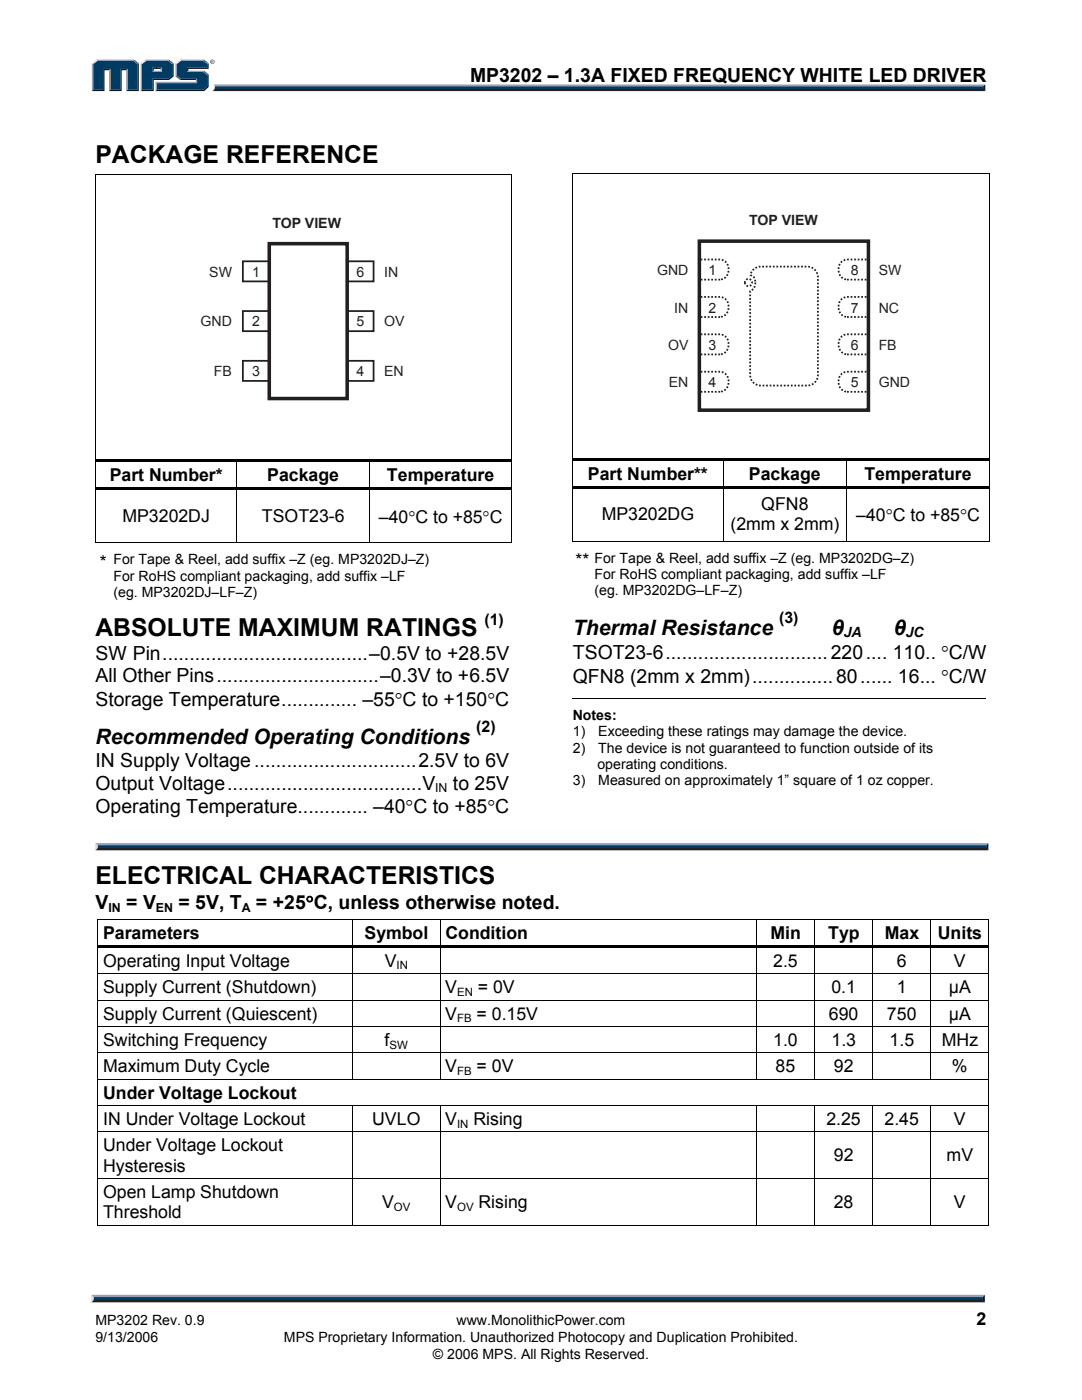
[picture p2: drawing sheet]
<svg xmlns="http://www.w3.org/2000/svg" width="216mm" height="279mm" viewBox="0 0 216 279" stroke-linecap="round" stroke-linejoin="round" font-family="sans-serif">
<path d="M18.7 259.2h177.4l.4 .7h-178.3z" fill="#231f20"/>
<path d="M18.3 258.4h178.2l-.4 .8h-177.4z" fill="#94a0b9"/>
<path d="M196.5 258.4v1.5l-.4-.4v-.6z" fill="#001339"/>
<path d="M18.7 258.9h177.4v.6h-177.4z" fill="#003b63"/>
<path d="M18.2 258.4l.5 .5v.5l-.5 .5z" fill="#dcddde"/>
<path d="M42.7 16.9h153.9l-.4 .6h-153.4z" fill="#94a0b9"/>
<path d="M42.8 17.5h153.4l.4 .7h-154.3l.4-.3z" fill="#231f20"/>
<path d="M196.2 17.3l.4-.4v1.3l-.4-.4z" fill="#001339"/>
<path d="M42.9 17.3h153.3v.5h-153.4z" fill="#003b63"/>
<path d="M42.7 16.9l.2 .5a.79 .79 0 0 1-.6 .8l.1-.1a1.24 1.24 0 0 0 .3-1.2z" fill="#dcddde"/>
<path d="M30.4 14.4l.3-.3h1.3l.3 .3z" fill="#94a0b9"/>
<g fill="#003b63">
<path d="M18.6 12.8l.8-.6h7.2l.8 .6v5.1h-2v-4.1h-1.4v4.1h-2v-4.1h-1.4v4.1h-2z"/>
<path d="M28.3 12.8l.8-.6h2.2v1.3h-.9v.9h1.9v-.9h-1.3v-1.3h2.6l.8 .6v2.3l-.8 .6h-3.2v2.2h-2.1z"/>
<path d="M31.3 16.6h8v-.9h-3.2l-.9-.6v-2.3l.9-.6h4.4l.9 .6v.7h-4.1v.9h3.2l.9 .6v2.2l-.9 .7h-9.2z"/>
</g>
<path d="M35.9 12h4.8" fill="none" stroke="#94a0b9" stroke-width=".27"/>
<path d="M35 12.6l.9-.7 .2 .3-.8 .6z" fill="#dcddde"/>
<path d="M35.1 12.6v2.7" fill="none" stroke="#94a0b9" stroke-width=".27"/>
<path d="M35 15.3l.3-.2 .8 .6-.2 .3z" fill="#547194"/>
<path d="M35.9 15.8h3.4" fill="none" stroke="#001339" stroke-width=".27"/>
<g fill="#94a0b9">
<path d="M31 16.3h8.1v-.3l.2-.3v.9h-8z"/>
<path d="M31 16.3l.3 .3v1.3l-.3 .3z"/>
</g>
<path d="M37.3 13.5h4.1v-.7l.2-.2v1.2h-4v.3l-.3 .3z" fill="#001339"/>
<path d="M37.3 14.2h3.4" fill="none" stroke="#94a0b9" stroke-width=".27"/>
<path d="M40.7 14.1l.9 .7-.2 .2-.9-.6z" fill="#547194"/>
<g fill="#001339">
<path d="M31 18.2l.3-.3h9.2l.9-.7v-2.2l.2-.2v2.6l-.9 .8z"/>
<path d="M30.4 15.7h3.2l.8-.6v-2.3l.2-.2v2.7l-.9 .7h-3v2.2h-2.6l.2-.3h2.1z"/>
</g>
<path d="M33.7 11.9l.9 .7-.2 .2-.8-.6z" fill="#547194"/>
<path d="M29 12h4.7" fill="none" stroke="#94a0b9" stroke-width=".27"/>
<path d="M28.1 12.6l.9-.7 .1 .3-.8 .6z" fill="#dcddde"/>
<path d="M28.2 12.6v5.6" fill="none" stroke="#94a0b9" stroke-width=".27"/>
<path d="M32 13.8l.3-.3v.9l-.3-.3z" fill="#94a0b9"/>
<g fill="#001339">
<path d="M30.4 13.5h1.9l-.3 .3h-1.3v.3l-.3 .3z"/>
<path d="M27.4 12.8l.3-.2v5.6h-2.5l.2-.3h2z"/>
</g>
<path d="M26.8 11.9l.9 .7-.3 .2-.8-.6z" fill="#547194"/>
<path d="M19.2 12h7.6" fill="none" stroke="#94a0b9" stroke-width=".27"/>
<path d="M18.3 12.6l.9-.7 .2 .3-.8 .6z" fill="#dcddde"/>
<path d="M18.5 12.6v5.6" fill="none" stroke="#94a0b9" stroke-width=".27"/>
<path d="M20.6 13.8h1.4l-.2 .2h-.9v4.2h-2.6l.3-.3h2z" fill="#001339"/>
<path d="M21.9 13.8v4.4" fill="none" stroke="#94a0b9" stroke-width=".27"/>
<path d="M24 13.8h1.4l-.2 .2h-.9v4.2h-2.5l.2-.3h2z" fill="#001339"/>
<path d="M25.3 13.8v4.4" fill="none" stroke="#94a0b9" stroke-width=".27"/>
<path d="M40.7 11.9l.9 .7-.2 .2-.9-.6z" fill="#547194"/>
<path d="M41.9 12.3a.45 .45 0 0 1 .9 0 .45 .45 0 0 1-.9 0zM42 12.3a.37 .37 0 0 0 .7 0 .37 .37 0 0 0-.7 0zM42.2 12.1l.3 .1 .1 .4-.3-.2-.1 .2zM42.3 12.2v.1h.1z" fill="#231f20"/>
<g fill="#000">
<path d="M19 34.7h.1v.7h-.1zM102 34.7h.2v.7h-.2zM102 34.7h.2v.2h-.2zM114.2 34.5h.2v.7h-.2zM197.3 34.5h.1v.7h-.1zM197.3 34.5h.1v.2h-.1zM19 91.6h.1v1h-.1zM19 97.2h.1v1.1h-.1zM19.1 91.6h28.1v.5h-28.1zM19.1 97.2h28.1v.5h-28.1zM47.2 92.1h.1v.5h-.1zM47.2 91.6h26.5v.5h-26.5z"/>
<path d="M47.2 97.7h.1v.6h-.1zM47.2 97.2h26.5v.5h-26.5zM73.7 92.1l.1 .5zM73.7 91.6h28.3v.5h-28.3zM73.7 97.7l.1 .6zM73.7 97.2h28.3v.5h-28.3zM102 91.6h.2v1h-.2zM102 97.2h.2v1.1h-.2zM114.2 91.5h.2v1h-.2zM114.2 97.1h.2v.7h-.2zM114.4 91.5h29.8v.5h-29.8zM114.4 97.1h29.8v.5h-29.8z"/>
<path d="M144.2 92h.2v.5h-.2zM144.2 91.5h24.7v.5h-24.7zM144.2 97.6h.2v.2h-.2zM144.2 97.1h24.7v.5h-24.7zM168.9 92h.2v.5h-.2zM168.9 91.5h28.4v.5h-28.4zM168.9 97.6h.2v.2h-.2zM168.9 97.1h28.4v.5h-28.4zM197.3 91.5h.1v1h-.1zM197.3 97.1h.1v.7h-.1zM19 108.3h.1v.1h-.1zM114.2 107.9h.2v.2h-.2z"/>
<path d="M197.3 107.9h.1v.2h-.1z"/>
</g>
<g fill="none" stroke="#000" stroke-width=".2">
<path d="M19 34.8h83M19 35.4v56.2M102.1 35.4v56.2M114.2 34.6h83.1M114.3 35.2v56.3M197.4 35.2v56.3M19 92.6v4.6M19 98.3v10M47.3 92.6v4.6M47.3 98.3v10M73.7 92.6v4.6M73.7 98.3v10"/>
<path d="M102.1 92.6v4.6M102.1 98.3v10M114.3 92.5v4.6M114.3 97.8v10.1M144.3 92.5v4.6M144.3 97.8v10.1M169 92.5v4.6M169 97.8v10.1M197.4 92.5v4.6M197.4 97.8v10.1M19 108.4h83M114.2 108h83.2"/>
<path d="M114.3 139.4h82.4"/>
</g>
<path d="M19.5 169h177.3l.4 .7h-178.2z" fill="#231f20"/>
<path d="M19.1 168.3h178.1l-.4 .7h-177.3z" fill="#94a0b9"/>
<path d="M197.2 168.3v1.4l-.4-.4v-.6z" fill="#001339"/>
<path d="M19.5 168.7h177.3v.6h-177.3z" fill="#003b63"/>
<path d="M19 168.3l.5 .4v.6l-.5 .4z" fill="#dcddde"/>
<g fill="#000">
<path d="M19.5 183.4h.1v.7h-.1zM19.5 188.7h.1v1h-.1zM19.5 194.3h.1v.7h-.1zM19.6 188.7h50.7v.5h-50.7zM70.3 183.4h.1v.7h-.1zM70.3 189.2h.1v.5h-.1zM70.3 188.7h17.5v.5h-17.5zM70.3 194.3h.1v.7h-.1zM87.8 183.4h.1v.7h-.1zM87.8 189.2h.1v.5h-.1zM87.8 188.7h63.1v.5h-63.1zM87.8 194.3h.1v.7h-.1z"/>
<path d="M150.9 183.4h.1v.7h-.1zM150.9 189.2h.1v.5h-.1zM150.9 188.7h11.6v.5h-11.6zM150.9 194.3h.1v.7h-.1zM162.5 183.4h.1v.7h-.1zM162.5 189.2h.1v.5h-.1zM162.5 188.7h11.6v.5h-11.6zM162.5 194.3h.1v.7h-.1zM174.1 183.4h.1v.7h-.1zM174.1 189.2h.1v.5h-.1zM174.1 188.7h11.6v.5h-11.6zM174.1 194.3h.1v.7h-.1z"/>
<path d="M185.7 183.4h.1v.7h-.1zM185.7 189.2h.1v.5h-.1zM185.7 188.7h11.6v.5h-11.6zM185.7 194.3h.1v.7h-.1zM197.3 183.4h.1v.7h-.1zM197.3 183.4h.1v.2h-.1zM197.3 188.7h.1v1h-.1zM197.3 194.3h.1v.7h-.1zM19.5 199.5h.1v.7h-.1zM19.5 204.8h.1v.7h-.1zM19.5 210h.1v.7h-.1zM19.5 215.3h.1v.7h-.1z"/>
<path d="M70.3 199.5h.1v.7h-.1zM70.3 204.8h.1v.7h-.1zM70.3 210h.1v.7h-.1zM87.8 199.5h.1v.7h-.1zM87.8 204.8h.1v.7h-.1zM87.8 210h.1v.7h-.1zM150.9 199.5h.1v.7h-.1zM150.9 204.8h.1v.7h-.1zM150.9 210h.1v.7h-.1zM162.5 199.5h.1v.7h-.1zM162.5 204.8h.1v.7h-.1zM162.5 210h.1v.7h-.1z"/>
<path d="M174.1 199.5h.1v.7h-.1zM174.1 204.8h.1v.7h-.1zM174.1 210h.1v.7h-.1zM185.7 199.5h.1v.7h-.1zM185.7 204.8h.1v.7h-.1zM185.7 210h.1v.7h-.1zM197.3 199.5h.1v.7h-.1zM197.3 204.8h.1v.7h-.1zM197.3 210h.1v.7h-.1zM197.3 215.3h.1v.7h-.1zM19.5 220.5h.1v.7h-.1zM19.5 225.8h.1v.7h-.1z"/>
<path d="M19.5 235.1h.1v.7h-.1zM70.3 220.5h.1v.7h-.1zM70.3 225.8h.1v.7h-.1zM70.3 235.1h.1v.7h-.1zM87.8 220.5h.1v.7h-.1zM87.8 225.8h.1v.7h-.1zM87.8 235.1h.1v.7h-.1zM150.9 220.5h.1v.7h-.1zM150.9 225.8h.1v.7h-.1zM150.9 235.1h.1v.7h-.1zM162.5 220.5h.1v.7h-.1zM162.5 225.8h.1v.7h-.1z"/>
<path d="M162.5 235.1h.1v.7h-.1zM174.1 220.5h.1v.7h-.1zM174.1 225.8h.1v.7h-.1zM174.1 235.1h.1v.7h-.1zM185.7 220.5h.1v.7h-.1zM185.7 225.8h.1v.7h-.1zM185.7 235.1h.1v.7h-.1zM197.3 220.5h.1v.7h-.1zM197.3 225.8h.1v.7h-.1zM197.3 235.1h.1v.7h-.1zM197.3 244.4h.1v.2h-.1z"/>
</g>
<g fill="none" stroke="#000" stroke-width=".2">
<path d="M19.5 183.5h50.8M19.5 184.1v4.6M19.5 189.7v4.6M19.5 195v4.5M19.6 194.4h50.7M19.6 199.6h50.7M70.3 184.1v4.6M70.3 189.7v4.6M70.3 195v4.5M70.4 183.5h17.4M70.4 194.4h17.4M70.4 199.6h17.4"/>
<path d="M87.8 184.1v4.6M87.8 189.7v4.6M87.8 195v4.5M87.9 183.5h63M87.9 194.4h63M87.9 199.6h63M151 184.1v4.6M151 189.7v4.6M151 195v4.5M151 183.5h11.5M151 194.4h11.5M151 199.6h11.5"/>
<path d="M162.5 184.1v4.6M162.5 189.7v4.6M162.5 195v4.5M162.6 183.5h11.5M162.6 194.4h11.5M162.6 199.6h11.5M174.2 184.1v4.6M174.2 189.7v4.6M174.2 195v4.5M174.2 183.5h11.5M174.2 194.4h11.5M174.2 199.6h11.5"/>
<path d="M185.7 184.1v4.6M185.7 189.7v4.6M185.7 195v4.5M185.8 183.5h11.5M185.8 194.4h11.5M185.8 199.6h11.5M197.3 184.1v4.6M197.3 189.7v4.6M197.3 195v4.5M19.5 200.2v4.6M19.5 205.5v4.5M19.5 210.7v4.6"/>
<path d="M19.5 216v4.5M19.6 204.9h50.7M19.6 210.1h50.7M19.6 215.4h177.7M70.3 200.2v4.6M70.3 205.5v4.5M70.3 210.7v4.6M70.4 204.9h17.4M70.4 210.1h17.4M87.8 200.2v4.6M87.8 205.5v4.5M87.8 210.7v4.6"/>
<path d="M87.9 204.9h63M87.9 210.1h63M151 200.2v4.6M151 205.5v4.5M151 210.7v4.6M151 204.9h11.5M151 210.1h11.5M162.5 200.2v4.6M162.5 205.5v4.5M162.5 210.7v4.6M162.6 204.9h11.5M162.6 210.1h11.5"/>
<path d="M174.2 200.2v4.6M174.2 205.5v4.5M174.2 210.7v4.6M174.2 204.9h11.5M174.2 210.1h11.5M185.7 200.2v4.6M185.7 205.5v4.5M185.7 210.7v4.6M185.8 204.9h11.5M185.8 210.1h11.5M197.3 200.2v4.6M197.3 205.5v4.5"/>
<path d="M197.3 210.7v4.6M197.3 216v4.5M19.5 221.2v4.6M19.5 226.5v8.6M19.5 235.8v8.8M19.6 220.6h50.7M19.6 225.9h50.7M19.6 235.2h50.7M70.3 221.2v4.6M70.3 226.5v8.6M70.3 235.8v8.8M70.4 220.6h17.4"/>
<path d="M70.4 225.9h17.4M70.4 235.2h17.4M87.8 221.2v4.6M87.8 226.5v8.6M87.8 235.8v8.8M87.9 220.6h63M87.9 225.9h63M87.9 235.2h63M151 221.2v4.6M151 226.5v8.6M151 235.8v8.8M151 220.6h11.5"/>
<path d="M151 225.9h11.5M151 235.2h11.5M162.5 221.2v4.6M162.5 226.5v8.6M162.5 235.8v8.8M162.6 220.6h11.5M162.6 225.9h11.5M162.6 235.2h11.5M174.2 221.2v4.6M174.2 226.5v8.6M174.2 235.8v8.8M174.2 220.6h11.5"/>
<path d="M174.2 225.9h11.5M174.2 235.2h11.5M185.7 221.2v4.6M185.7 226.5v8.6M185.7 235.8v8.8M185.8 220.6h11.5M185.8 225.9h11.5M185.8 235.2h11.5M197.3 221.2v4.6M197.3 226.5v8.6M197.3 235.8v8.8M19.5 244.5h50.8"/>
<path d="M70.4 244.5h17.4M87.9 244.5h63M151 244.5h11.5M162.6 244.5h11.5M174.2 244.5h11.5M185.8 244.5h11.5"/>
</g>
<path d="M53.7 48.6h15.6v30.9h-15.6zM139.5 48.1h33.8v33.8h-33.8z" fill="none" stroke="#231f20" stroke-width=".71" stroke-linecap="butt"/>
<path d="M48.5 52.1h5.2v4.1h-5.2zM69.3 52.1h5.2v4.1h-5.2zM48.5 62.1h5.2v4h-5.2zM48.5 72h5.2v4h-5.2zM69.3 72h5.2v4h-5.2zM69.3 62.1h5.2v4h-5.2z" fill="none" stroke="#231f20" stroke-width=".35"/>
<g fill="none" stroke="#231f20" stroke-width=".35" stroke-dasharray=".4" stroke-linecap="butt">
<path d="M139.5 51.8h4.3a2.04 2.04 0 0 1 1.6 2.1 2.04 2.04 0 0 1-1.7 1.9h-4.2zM139.5 59.3h4.3a2.04 2.04 0 0 1 1.6 2 2.04 2.04 0 0 1-1.7 2h-4.2zM150.5 53.7l.8-.4 .5-.1h9.3a2.12 2.12 0 0 1 2.1 2.1v19.5a2.12 2.12 0 0 1-2.1 2.1h-9.3a2.12 2.12 0 0 1-2.1-2.1v-16.7a1.83 1.83 0 0 0 .4-3.1l-.3-.1a1.37 1.37 0 0 1 .7-1.2zM167.8 52.4l.4-.3 .7-.3h4.3v4h-4.3a1.98 1.98 0 0 1-1.4-2.8zM167.8 59.9l.4-.4 .7-.2h4.3v4h-4.3a1.98 1.98 0 0 1-1.4-2.9zM139.5 66.7h4.3a2.04 2.04 0 0 1 1.6 2.1 2.04 2.04 0 0 1-1.7 1.9h-4.2zM139.5 74.2h4.3a2.04 2.04 0 0 1 1.6 2 2.04 2.04 0 0 1-1.7 2h-4.2zM167.8 67.3l.4-.3 .7-.3h4.3v4h-4.3a1.98 1.98 0 0 1-1.4-2.8zM167.8 74.8l.4-.3 .7-.3h4.3v4h-4.3a1.98 1.98 0 0 1-1.4-2.8z"/>
<circle cx="149.3" cy="56.4" r=".72"/>
</g>
<g font-size="4.9">
<text x="19" y="32.6">PACKAGE REFERENCE</text>
<text x="19" y="127">ABSOLUTE MAXIMUM RATINGS</text>
<text x="19" y="176.5">ELECTRICAL CHARACTERISTICS</text>
</g>
<g font-size="4.2">
<text x="114.3" y="126.7">Thermal Resistance</text>
<text x="166" y="126.7">θ</text>
<text x="178.4" y="126.7">θ</text>
<text x="19" y="148.5">Recommended Operating Conditions</text>
</g>
<g font-size="3.9">
<text x="93.8" y="16.3">MP3202 – 1.3A FIXED FREQUENCY WHITE LED DRIVER</text>
<text x="19" y="131.7">SW Pin......................................–0.5V to +28.5V</text>
<text x="114.3" y="131.6">TSOT23-6..............................220.... 110.. °C/W</text>
<text x="19" y="136.1">All Other Pins..............................–0.3V to +6.5V</text>
<text x="114.3" y="136.4">QFN8 (2mm x 2mm)...............80...... 16... °C/W</text>
<text x="19" y="140.9">Storage Temperature.............. –55°C to +150°C</text>
<text x="19" y="153.1">IN Supply Voltage..............................2.5V to 6V</text>
<text x="19" y="157.6">Output Voltage....................................V</text>
<text x="90.4" y="157.6">to 25V</text>
<text x="19.1" y="162.3">Operating Temperature............. –40°C to +85°C</text>
<text x="19" y="181.5">V</text>
<text x="25.2" y="181.5">= V</text>
<text x="35.6" y="181.5">= 5V, T</text>
<text x="51.1" y="181.5">= +25°C, unless otherwise noted.</text>
</g>
<g font-size="3.5">
<text x="21.9" y="95.9">Part Number*</text>
<text x="53.3" y="95.9">Package</text>
<text x="77.2" y="95.9">Temperature</text>
<text x="117.3" y="95.8">Part Number**</text>
<text x="149.4" y="95.8">Package</text>
<text x="172.5" y="95.8">Temperature</text>
<text x="151.9" y="101.8">QFN8</text>
<text x="24.4" y="104.2">MP3202DJ</text>
<text x="52.3" y="104.2">TSOT23-6</text>
<text x="75.6" y="104.4">–40°C to +85°C</text>
<text x="120.1" y="103.8">MP3202DG</text>
<text x="145.8" y="105.8">(2mm x 2mm)</text>
<text x="170.8" y="104">–40°C to +85°C</text>
<text x="19.9" y="113.3">*</text>
<text x="114.8" y="112.9">**</text>
<text x="20.6" y="187.4">Parameters</text>
<text x="72.7" y="187.4">Symbol</text>
<text x="88.9" y="187.4">Condition</text>
<text x="153.7" y="187.4">Min</text>
<text x="165.3" y="187.4">Typ</text>
<text x="176.5" y="187.4">Max</text>
<text x="187.1" y="187.4">Units</text>
<text x="20.6" y="193">Operating Input Voltage</text>
<text x="76.8" y="193">V</text>
<text x="154.3" y="193">2.5</text>
<text x="179" y="193">6</text>
<text x="190.3" y="193">V</text>
<text x="20.6" y="198.2">Supply Current (Shutdown)</text>
<text x="20.6" y="203.5">Supply Current (Quiescent)</text>
<text x="88.8" y="203.5">V</text>
<text x="88.9" y="198.2">V</text>
<text x="95.1" y="203.5">= 0.15V</text>
<text x="95.4" y="198.2">= 0V</text>
<text x="165.4" y="203.5">690</text>
<text x="165.9" y="198.2">0.1</text>
<text x="177" y="203.5">750</text>
<text x="179" y="198.2">1</text>
<text x="189.3" y="203.5">µA</text>
<text x="189.3" y="198.2">µA</text>
<text x="20.6" y="208.7">Switching Frequency</text>
<text x="76.7" y="208.7">f</text>
<text x="154.3" y="208.7">1.0</text>
<text x="165.9" y="208.7">1.3</text>
<text x="177.5" y="208.7">1.5</text>
<text x="187.9" y="208.7">MHz</text>
<text x="20.6" y="214">Maximum Duty Cycle</text>
<text x="88.9" y="214">V</text>
<text x="95.1" y="214">= 0V</text>
<text x="154.8" y="214">85</text>
<text x="166.4" y="214">92</text>
<text x="190" y="214">%</text>
<text x="20.6" y="219.3">Under Voltage Lockout</text>
<text x="20.6" y="224.5">IN Under Voltage Lockout</text>
<text x="74.3" y="224.5">UVLO</text>
<text x="88.9" y="224.5">V</text>
<text x="94.5" y="224.5">Rising</text>
<text x="164.9" y="224.5">2.25</text>
<text x="176.5" y="224.5">2.45</text>
<text x="190.3" y="224.5">V</text>
<text x="20.6" y="229.8">Under Voltage Lockout</text>
<text x="20.6" y="233.8">Hysteresis</text>
<text x="166.4" y="231.8">92</text>
<text x="188.9" y="231.8">mV</text>
<text x="20.6" y="239.1">Open Lamp Shutdown</text>
<text x="20.6" y="243.1">Threshold</text>
<text x="76.3" y="241.1">V</text>
<text x="88.9" y="241.1">V</text>
<text x="95.5" y="241.1">Rising</text>
<text x="166.4" y="241.1">28</text>
<text x="190.3" y="241.1">V</text>
<text x="194.9" y="264.5">2</text>
</g>
<g font-size="3.2">
<text x="96.7" y="124.7">(1)</text>
<text x="155.5" y="124.4">(3)</text>
<text x="95" y="146.2">(2)</text>
</g>
<g font-size="2.8" fill="#231f20">
<text x="54.4" y="45.5">TOP VIEW</text>
<text x="149.5" y="44.8">TOP VIEW</text>
<text x="41.8" y="55.2">SW</text>
<text x="50.3" y="55.2">1</text>
<text x="71.1" y="55.2">6</text>
<text x="76.7" y="55.2">IN</text>
<text x="131.1" y="54.9">GND</text>
<text x="141.4" y="54.9">1</text>
<text x="169.8" y="54.9">8</text>
<text x="175.3" y="54.9">SW</text>
<text x="40" y="65.1">GND</text>
<text x="50.3" y="65.1">2</text>
<text x="71.1" y="65.1">5</text>
<text x="76.7" y="65.1">OV</text>
<text x="134.6" y="62.4">IN</text>
<text x="141.4" y="62.4">2</text>
<text x="169.8" y="62.4">7</text>
<text x="175.3" y="62.4">NC</text>
<text x="133.3" y="69.8">OV</text>
<text x="141.4" y="69.8">3</text>
<text x="169.8" y="69.8">6</text>
<text x="175.3" y="69.8">FB</text>
<text x="42.7" y="75">FB</text>
<text x="50.3" y="75">3</text>
<text x="71.1" y="75">4</text>
<text x="76.7" y="75">EN</text>
<text x="133.5" y="77.3">EN</text>
<text x="141.4" y="77.3">4</text>
<text x="169.8" y="77.3">5</text>
<text x="175.3" y="77.3">GND</text>
</g>
<g font-size="2.8">
<text x="22.6" y="112.6">For Tape &amp; Reel, add suffix –Z (eg. MP3202DJ–Z)</text>
<text x="118.6" y="112.3">For Tape &amp; Reel, add suffix –Z (eg. MP3202DG–Z)</text>
<text x="22.6" y="115.9">For RoHS compliant packaging, add suffix –LF</text>
<text x="22.6" y="119.1">(eg. MP3202DJ–LF–Z)</text>
<text x="118.6" y="115.5">For RoHS compliant packaging, add suffix –LF</text>
<text x="118.6" y="118.8">(eg. MP3202DG–LF–Z)</text>
<text x="168.4" y="127.2">JA</text>
<text x="180.7" y="127.2">JC</text>
<text x="114.3" y="143.7">Notes:</text>
<text x="114.3" y="147">1)</text>
<text x="119.4" y="147">Exceeding these ratings may damage the device.</text>
<text x="114.3" y="150.2">2)</text>
<text x="119.2" y="153.4">operating conditions.</text>
<text x="119.4" y="150.2">The device is not guaranteed to function outside of its</text>
<text x="114.3" y="156.7">3)</text>
<text x="119.4" y="156.7">Measured on approximately 1” square of 1 oz copper.</text>
<text x="19" y="267.9">9/13/2006</text>
<text x="19" y="264.5">MP3202 Rev. 0.9</text>
<text x="56.7" y="267.9">MPS Proprietary Information. Unauthorized Photocopy and Duplication Prohibited.</text>
<text x="91.1" y="264.5">www.MonolithicPower.com</text>
<text x="86.4" y="271.1">© 2006 MPS. All Rights Reserved.</text>
</g>
<g font-size="2.5">
<text x="86.8" y="158.1">IN</text>
<text x="21.6" y="182">IN</text>
<text x="31.1" y="182">EN</text>
<text x="48.3" y="182">A</text>
</g>
<g font-size="2.3">
<text x="79.1" y="193.5">IN</text>
<text x="91.2" y="198.8">EN</text>
<text x="77.7" y="209.3">SW</text>
<text x="91.2" y="204">FB</text>
<text x="91.2" y="214.5">FB</text>
<text x="91.2" y="225">IN</text>
<text x="78.6" y="241.6">OV</text>
<text x="91.2" y="241.6">OV</text>
</g>
</svg>
